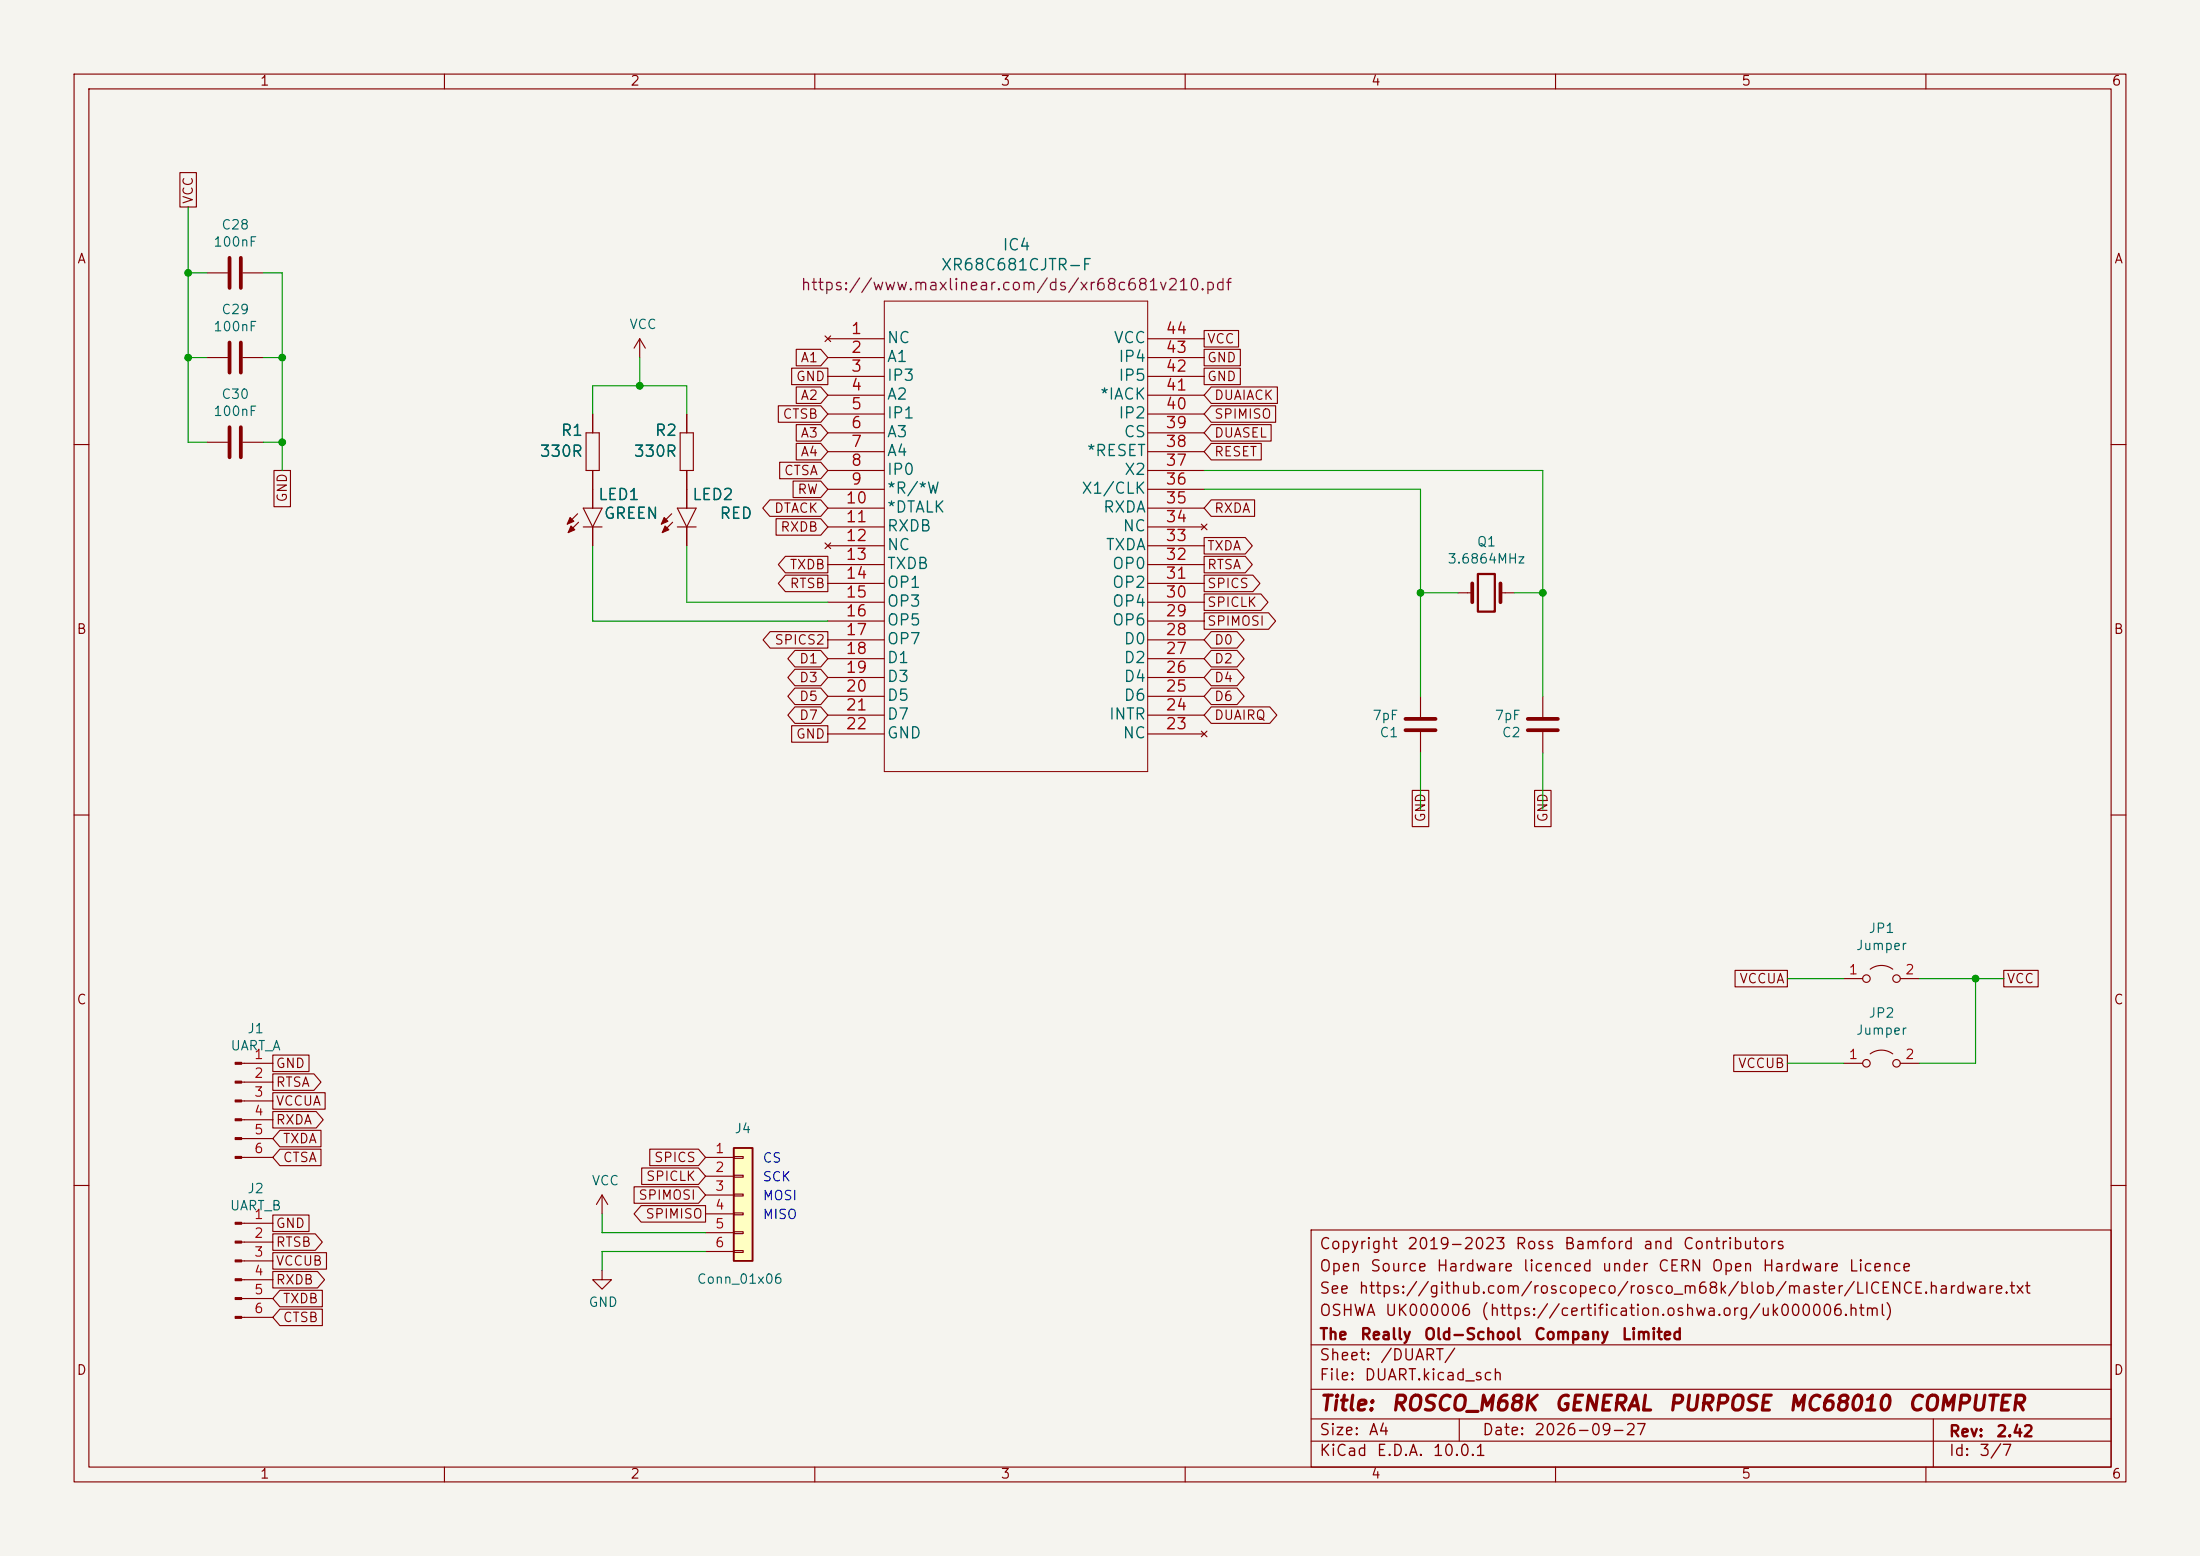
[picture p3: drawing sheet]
<svg xmlns="http://www.w3.org/2000/svg" width="297mm" height="210mm" viewBox="0 0 297 210" stroke-linecap="round" stroke-linejoin="round" font-family="sans-serif">
<path d="M0 0h297v210h-297z" fill="#f5f4ef" stroke="#f5f4ef" stroke-width=".14"/>
<g fill="none" stroke="#840000" stroke-width=".15">
<path d="M10 10h277v190h-277zM12 12h273v186h-273zM60 10v2M110 10v2M160 10v2M210 10v2M260 10v2M27.9 36.8h2.8M32.8 36.8h2.8M27.9 48.3h2.8M27.9 59.7h2.8M32.8 48.3h2.8"/>
<path d="M32.8 59.7h2.8M79.1 58.4h1.8v5.1h-1.8zM80 55.9v2.5M86.4 45.7l-.8 1.3M86.4 45.7l.7 1.3M86.4 45.7v2.6M91.8 58.4h1.8v5.1h-1.8zM92.7 55.9v2.5M111.4 45.3l.7 .8M111.8 58.4h7.6M111.8 48.3h7.6M111.8 45.7h7.6"/>
<path d="M111.8 50.8h7.6M111.8 53.3h7.6M111.8 55.9h7.6M112.1 45.3l-.7 .8M154.9 58.4h7.7M154.9 48.3h7.7M154.9 45.7h7.7M154.9 50.8h7.7M154.9 53.3h7.7M154.9 55.9h7.7M10 60h2M78 69.3l-1.4 1.4"/>
<path d="M78.1 70.5l-1.4 1.4M78.7 68.6h2.6l-1.3 2.5zM78.7 71.1h2.6M80 63.5v5.1M80 71.1v2.6M90.7 69.3l-1.4 1.4M90.8 70.5l-1.4 1.4M91.4 68.6h2.6l-1.3 2.5zM91.4 71.1h2.6M92.7 63.5v5.1M92.7 71.1v2.6M111.4 73.3l.7 .7"/>
<path d="M111.8 63.5h7.6M111.8 68.6h7.6M111.8 71.1h7.6M111.8 61h7.6M111.8 66h7.6M111.8 73.7h7.6M111.8 76.2h7.6M111.8 78.7h7.6M112.1 73.3l-.7 .7M154.9 63.5h7.7M154.9 68.6h7.7M154.9 71.1h7.7"/>
<path d="M154.9 61h7.7M154.9 66h7.7M154.9 73.7h7.7M154.9 76.2h7.7M154.9 78.7h7.7M162.2 70.7l.7 .8M162.9 70.7l-.7 .8M285 60h2M111.8 81.3h7.6M111.8 83.8h7.6M111.8 86.4h7.6M111.8 88.9h7.6"/>
<path d="M111.8 91.4h7.6M111.8 94h7.6M111.8 96.5h7.6M111.8 99.1h7.6M154.9 81.3h7.7M154.9 83.8h7.7M154.9 86.4h7.7M154.9 88.9h7.7M154.9 91.4h7.7M154.9 94h7.7M154.9 96.5h7.7M154.9 99.1h7.7"/>
<path d="M162.2 98.7l.7 .7M162.9 98.7l-.7 .7M191.8 94v2.8M191.8 98.8v2.8M196.8 80h2M202.6 80h1.9M208.3 94v2.8M208.3 98.8v2.8M10 110h2M285 110h2M32.6 143.5h4.2M32.6 146.1h4.2"/>
<path d="M32.6 148.6h4.2M32.6 151.1h4.2M32.6 153.7h4.2M32.6 156.2h4.2M248.9 143.5h2.6M252.5 142.2a2.54 2.54 0 0 1 3 0M256.5 143.5h2.6M10 160h2M32.6 165.1h4.2M32.6 167.6h4.2M32.6 170.2h4.2M32.6 172.7h4.2"/>
<path d="M32.6 175.3h4.2M32.6 177.8h4.2M81.3 171.5v1.2h1.2l-1.2 1.3-1.3-1.3h1.3M81.3 161.3l-.8 1.3M81.3 161.3l.7 1.3M81.3 161.3v2.5M177 166h108v32h-108zM285 160h2M60 198v2M110 198v2M160 198v2M177 194.5h108"/>
<path d="M177 191.5h108M177 187.5h108M177 181.5h108M197 191.5v3M210 198v2M260 198v2M261 191.5v6.5"/>
<circle cx="252" cy="143.5" r=".51"/>
<circle cx="256" cy="143.5" r=".51"/>
</g>
<path d="M31 34.8v4.1M32.5 34.8v4.1M31 46.2v4.1M31 57.7v4M32.5 46.2v4.1M32.5 57.7v4M198.8 78.7v2.6M202.6 78.7v2.6M189.7 98.6h4.1M189.7 97h4.1M206.2 98.6h4.1M206.2 97h4.1" fill="none" stroke="#840000" stroke-width=".51"/>
<g fill="#840000" stroke="#840000" stroke-width=".15">
<path d="M89.7 69.9l.5 .5-.9 .3z"/>
<path d="M89.8 71l.5 .5-.9 .4z"/>
<path d="M31.7 143.4h.9v.2h-.9z"/>
<path d="M31.7 145.9h.9v.3h-.9z"/>
<path d="M31.7 148.5h.9v.2h-.9z"/>
<path d="M31.7 151h.9v.3h-.9z"/>
<path d="M31.7 153.5h.9v.3h-.9z"/>
<path d="M31.7 156.1h.9v.2h-.9z"/>
<path d="M31.7 165h.9v.2h-.9z"/>
<path d="M31.7 167.5h.9v.3h-.9z"/>
<path d="M31.7 170.1h.9v.2h-.9z"/>
<path d="M31.7 172.6h.9v.2h-.9z"/>
<path d="M31.7 175.1h.9v.3h-.9z"/>
<path d="M31.7 177.7h.9v.2h-.9z"/>
<path d="M77 69.9l.5 .5-.9 .3z"/>
<path d="M77.1 71l.5 .5-.9 .4z"/>
</g>
<path d="M119.4 40.6h35.5v63.5h-35.5z" fill="none" stroke="#840000" stroke-width=".14"/>
<path d="M199.5 77.5h2.3v5.1h-2.3z" fill="none" stroke="#840000" stroke-width=".3"/>
<path d="M99.1 154.9h2.5v15.3h-2.5z" fill="#ffffc2"/>
<path d="M99.1 154.9h2.5v15.3h-2.5z" fill="none" stroke="#840000" stroke-width=".25"/>
<g fill="none" stroke="#840000" stroke-width=".15">
<path d="M24.3 23.3h2.2v4.6h-2.2zM80 55.9v2.5M92.7 55.9v2.5M105.1 54.8h5.7l1 1.1-1 1.1h-5.7zM106.9 49.7h4.9v2.2h-4.9zM107.5 59.8h3.3l1 1.2-1 1.1h-3.3zM107.5 57.3h3.3l1 1.1-1 1.1h-3.3zM107.5 47.1h3.3l1 1.2-1 1.1h-3.3zM107.5 52.2h3.3l1 1.1-1 1.2h-3.3zM162.6 49.7h4.8v2.2h-4.8zM162.6 44.6h4.6v2.2h-4.6zM162.6 47.1h4.8v2.3h-4.8z"/>
<path d="M163.5 59.8h6.8v2.3h-6.8l-.9-1.1zM163.5 57.3h8.1v2.2h-8.1l-.9-1.1zM163.5 54.8h8.7v2.2h-8.7l-.9-1.1zM163.5 52.2h9v2.3h-9l-.9-1.2zM37 63.5h2.2v4.9h-2.2zM80 63.5v5.1M80 71.1v2.6M92.7 63.5v5.1M92.7 71.1v2.6M103.9 67.5h6.9l1 1.1-1 1.1h-6.9l-.9-1.1zM104.8 70h6l1 1.1-1 1.1h-6zM105.3 62.4h5.5l1 1.1-1 1.1h-5.5z"/>
<path d="M106 75.1h5.8v2.2h-5.8l-.9-1.1zM106 77.6h5.8v2.3h-5.8l-.9-1.2zM107.1 64.9h3.7l1 1.1-1 1.2h-3.7zM162.6 72.5h5.5l1 1.2-1 1.1h-5.5zM162.6 77.6h6.5l1 1.1-1 1.2h-6.5zM162.6 75.1h5.5l1 1.1-1 1.1h-5.5zM163.5 67.5h5.9v2.2h-5.9l-.9-1.1zM104 85.2h7.8v2.3h-7.8l-1-1.1zM106.9 97.9h4.9v2.3h-4.9zM107.3 90.3h3.5l1 1.1-1 1.2h-3.5l-.9-1.2zM107.3 87.8h3.5l1 1.1-1 1.1h-3.5l-.9-1.1zM107.3 95.4h3.5l1 1.1-1 1.1h-3.5l-.9-1.1z"/>
<path d="M107.3 92.9h3.5l1 1.1-1 1.1h-3.5l-.9-1.1zM162.6 80.2h7.6l1 1.1-1 1.1h-7.6zM162.6 82.7h8.7l.9 1.1-.9 1.1h-8.7zM163.5 87.8h3.5l1 1.1-1 1.1h-3.5l-.9-1.1zM163.5 95.4h7.9l1 1.1-1 1.1h-7.9l-.9-1.1zM163.5 85.2h3.5l1 1.2-1 1.1h-3.5l-.9-1.1zM163.5 92.9h3.5l1 1.1-1 1.1h-3.5l-.9-1.1zM163.5 90.3h3.5l1 1.1-1 1.2h-3.5l-.9-1.2zM190.7 106.7h2.2v4.9h-2.2zM207.2 106.7h2.2v4.9h-2.2zM234.2 131h7.1v2.2h-7.1zM248.9 132.1h2.6"/>
<path d="M252.5 130.8a2.54 2.54 0 0 1 3 0M256.5 132.1h2.6M270.5 131h4.7v2.2h-4.7zM36.8 142.4h4.9v2.2h-4.9zM36.8 147.5h7.1v2.2h-7.1zM36.8 150h5.9l.9 1.1-.9 1.1h-5.9zM36.8 144.9h5.6l.9 1.2-.9 1.1h-5.6zM37.8 152.6h5.5v2.2h-5.5l-1-1.1zM37.8 155.1h5.5v2.2h-5.5l-1-1.1zM86.6 157.6h7.7l.9 1.2-.9 1.1h-7.7zM87.7 155.1h6.6l.9 1.1-.9 1.1h-6.6zM95.2 156.2h3.9"/>
<path d="M95.2 158.8h3.9M99.1 156.1h1.2v.2h-1.2zM99.1 158.6h1.2v.3h-1.2zM234.1 142.4h7.2v2.2h-7.2zM36.8 166.5h5.8l.9 1.1-.9 1.2h-5.8zM36.8 164h4.9v2.2h-4.9zM36.8 171.6h6.1l.9 1.1-.9 1.1h-6.1zM36.8 169.1h7.3v2.2h-7.3zM37.8 176.7h5.7v2.2h-5.7l-1-1.1zM37.8 174.1h5.7v2.3h-5.7l-1-1.1zM85.6 160.2h8.7l.9 1.1-.9 1.1h-8.7zM86.6 162.7h8.6v2.2h-8.6l-1-1.1z"/>
<path d="M95.2 161.3h3.9M95.2 163.8h3.9M95.2 166.4h3.9M95.2 168.9h3.9M99.1 161.2h1.2v.2h-1.2zM99.1 163.7h1.2v.3h-1.2zM99.1 166.2h1.2v.3h-1.2zM99.1 168.8h1.2v.2h-1.2z"/>
<circle cx="252" cy="132.1" r=".51"/>
<circle cx="256" cy="132.1" r=".51"/>
</g>
<g fill="none" stroke="#009600" stroke-width=".15">
<path d="M25.4 27.9v31.8h2.5M25.4 36.8h2.5M35.6 36.8h2.5v26.7M25.4 48.3h2.5M35.6 48.3h2.5M35.6 59.7h2.5M80 55.9v-3.8h12.7v3.8M86.4 48.3v3.8M80 73.7v10.1h31.8M92.7 73.7v7.6h19.1M162.6 66h29.2v28M162.6 63.5h45.7v30.5"/>
<path d="M191.8 80h5M204.5 80h3.8M191.8 101.6v7.6M208.3 101.6v7.6M241.3 132.1h7.6M259.1 132.1h11.4M266.7 132.1v11.4h-7.6M241.3 143.5h7.6M81.3 163.8v2.6h13.9M95.2 168.9h-13.9v2.6"/>
</g>
<g fill="#009600" stroke="#009600" stroke-width=".14">
<circle cx="38.1" cy="48.3" r=".46"/>
<circle cx="86.4" cy="52.1" r=".46"/>
<circle cx="38.1" cy="59.7" r=".46"/>
<circle cx="25.4" cy="36.8" r=".46"/>
<circle cx="25.4" cy="48.3" r=".46"/>
<circle cx="191.8" cy="80" r=".46"/>
<circle cx="208.3" cy="80" r=".46"/>
<circle cx="266.7" cy="132.1" r=".46"/>
</g>
<g font-size="2" fill="#840000">
<text x="178" y="190.9">Title:</text>
<text x="187.7" y="190.9">ROSCO_M68K</text>
<text x="209.7" y="190.9">GENERAL</text>
<text x="225.1" y="190.9">PURPOSE</text>
<text x="241.3" y="190.9">MC68010</text>
<text x="257.4" y="190.9">COMPUTER</text>
</g>
<g font-size="1.5" fill="#006464">
<text x="135.2" y="34.2">IC4</text>
<text x="126.9" y="36.9">XR68C681CJTR-F</text>
<text x="119.6" y="46.7">NC</text>
<text x="150.2" y="46.7">VCC</text>
<text x="119.6" y="49.2">A1</text>
<text x="119.6" y="51.8">IP3</text>
<text x="150.9" y="51.8">IP5</text>
<text x="150.9" y="49.2">IP4</text>
<text x="75.6" y="59.2">R1</text>
<text x="88.3" y="59.2">R2</text>
<text x="119.6" y="54.3">A2</text>
<text x="119.6" y="56.9">IP1</text>
<text x="119.6" y="59.4">A3</text>
<text x="148.4" y="54.3">*IACK</text>
<text x="150.9" y="56.9">IP2</text>
<text x="151.6" y="59.4">CS</text>
<text x="72.7" y="62">330R</text>
<text x="85.4" y="62">330R</text>
<text x="119.6" y="61.9">A4</text>
<text x="119.6" y="64.5">IP0</text>
<text x="146.6" y="61.9">*RESET</text>
<text x="151.7" y="64.5">X2</text>
<text x="80.7" y="67.9">LED1</text>
<text x="81.4" y="70.4">GREEN</text>
<text x="93.4" y="67.9">LED2</text>
<text x="97" y="70.4">RED</text>
<text x="119.6" y="67">*R/*W</text>
<text x="119.6" y="69.6">*DTALK</text>
<text x="145.9" y="67">X1/CLK</text>
<text x="148.8" y="69.6">RXDA</text>
<text x="119.6" y="72.1">RXDB</text>
<text x="119.6" y="74.6">NC</text>
<text x="119.6" y="77.2">TXDB</text>
<text x="149.2" y="74.6">TXDA</text>
<text x="150" y="77.2">OP0</text>
<text x="151.5" y="72.1">NC</text>
<text x="119.6" y="79.7">OP1</text>
<text x="119.6" y="82.3">OP3</text>
<text x="150" y="82.3">OP4</text>
<text x="150" y="79.7">OP2</text>
<text x="119.6" y="84.8">OP5</text>
<text x="119.6" y="87.3">OP7</text>
<text x="119.6" y="89.9">D1</text>
<text x="150" y="84.8">OP6</text>
<text x="151.6" y="89.9">D2</text>
<text x="151.6" y="87.3">D0</text>
<text x="119.6" y="92.4">D3</text>
<text x="119.6" y="95">D5</text>
<text x="151.6" y="95">D6</text>
<text x="151.6" y="92.4">D4</text>
<text x="119.6" y="97.5">D7</text>
<text x="119.6" y="100">GND</text>
<text x="149.6" y="97.5">INTR</text>
<text x="151.5" y="100">NC</text>
</g>
<text font-size="1.5" fill="#840084" x="108" y="39.6">https://www.maxlinear.com/ds/xr68c681v210.pdf</text>
<g font-size="1.5" fill="#a90000">
<text x="114.8" y="45.5">1</text>
<text x="157.2" y="45.5">44</text>
<text x="114.8" y="48">2</text>
<text x="114.8" y="50.5">3</text>
<text x="114.8" y="53.1">4</text>
<text x="157.2" y="53.1">41</text>
<text x="157.2" y="50.5">42</text>
<text x="157.2" y="48">43</text>
<text x="114.8" y="55.6">5</text>
<text x="114.8" y="58.2">6</text>
<text x="157.2" y="58.2">39</text>
<text x="157.2" y="55.6">40</text>
<text x="114.8" y="60.7">7</text>
<text x="114.8" y="63.2">8</text>
<text x="114.8" y="65.8">9</text>
<text x="157.2" y="65.8">36</text>
<text x="157.2" y="63.2">37</text>
<text x="157.2" y="60.7">38</text>
<text x="114.1" y="68.3">10</text>
<text x="114.1" y="70.9">11</text>
<text x="157.2" y="70.9">34</text>
<text x="157.2" y="68.3">35</text>
<text x="114.1" y="73.4">12</text>
<text x="114.1" y="75.9">13</text>
<text x="157.2" y="75.9">32</text>
<text x="157.2" y="73.4">33</text>
<text x="114.1" y="78.5">14</text>
<text x="114.1" y="81">15</text>
<text x="114.1" y="83.6">16</text>
<text x="157.2" y="83.6">29</text>
<text x="157.2" y="81">30</text>
<text x="157.2" y="78.5">31</text>
<text x="114.1" y="86.1">17</text>
<text x="114.1" y="88.6">18</text>
<text x="157.2" y="88.6">27</text>
<text x="157.2" y="86.1">28</text>
<text x="114.1" y="91.2">19</text>
<text x="114.1" y="93.7">20</text>
<text x="157.2" y="93.7">25</text>
<text x="157.2" y="91.2">26</text>
<text x="114.1" y="96.3">21</text>
<text x="114.1" y="98.8">22</text>
<text x="157.2" y="98.8">23</text>
<text x="157.2" y="96.3">24</text>
</g>
<g font-size="1.5" fill="#840000">
<text x="178" y="172">Open</text>
<text x="178" y="169">Copyright</text>
<text x="184.9" y="172">Source</text>
<text x="189.9" y="169">2019-2023</text>
<text x="193.8" y="172">Hardware</text>
<text x="204.5" y="169">Ross</text>
<text x="205.5" y="172">licenced</text>
<text x="211" y="169">Bamford</text>
<text x="216.1" y="172">under</text>
<text x="221.7" y="169">and</text>
<text x="223.7" y="172">CERN</text>
<text x="227.1" y="169">Contributors</text>
<text x="230.9" y="172">Open</text>
<text x="237.8" y="172">Hardware</text>
<text x="249.5" y="172">Licence</text>
<text x="178" y="178">OSHWA</text>
<text x="178" y="175">See</text>
<text x="183.3" y="175">https://github.com/roscopeco/rosco_m68k/blob/master/LICENCE.hardware.txt</text>
<text x="186.9" y="178">UK000006</text>
<text x="199.8" y="178">(https://certification.oshwa.org/uk000006.html)</text>
<text x="178" y="184">Sheet:</text>
<text x="178" y="181.2">The</text>
<text x="183.5" y="181.2">Really</text>
<text x="186.2" y="184">/DUART/</text>
<text x="192.1" y="181.2">Old-School</text>
<text x="207" y="181.2">Company</text>
<text x="218.8" y="181.2">Limited</text>
<text x="178" y="186.7">File:</text>
<text x="184.1" y="186.7">DUART.kicad_sch</text>
<text x="178" y="196.9">KiCad</text>
<text x="178" y="194.1">Size:</text>
<text x="184.7" y="194.1">A4</text>
<text x="185.7" y="196.9">E.D.A.</text>
<text x="193.3" y="196.9">10.0.1</text>
<text x="200" y="194.1">Date:</text>
<text x="207" y="194.1">2026-09-27</text>
<text x="263" y="194.3">Rev:</text>
<text x="263" y="196.9">Id:</text>
<text x="267.1" y="196.9">3/7</text>
<text x="269.4" y="194.3">2.42</text>
</g>
<g font-size="1.3" fill="#840000">
<text x="35" y="11.9">1</text>
<text x="85" y="11.9">2</text>
<text x="135" y="11.9">3</text>
<text x="185" y="11.9">4</text>
<text x="235" y="11.9">5</text>
<text x="285" y="11.9">6</text>
<text x="26.4" y="27.6" transform="rotate(-90 26.4 27.6)">VCC</text>
<text x="10.3" y="35.9">A</text>
<text x="285.3" y="35.9">A</text>
<text x="162.9" y="46.7">VCC</text>
<text x="107.4" y="51.8">GND</text>
<text x="108" y="49.2">A1</text>
<text x="162.9" y="51.8">GND</text>
<text x="162.9" y="49.2">GND</text>
<text x="105.6" y="56.8">CTSB</text>
<text x="108" y="59.4">A3</text>
<text x="108" y="54.3">A2</text>
<text x="163.8" y="59.4">DUASEL</text>
<text x="163.8" y="56.8">SPIMISO</text>
<text x="163.8" y="54.3">DUAIACK</text>
<text x="105.8" y="64.5">CTSA</text>
<text x="108" y="61.9">A4</text>
<text x="163.8" y="61.9">RESET</text>
<text x="39.1" y="67.9" transform="rotate(-90 39.1 67.9)">GND</text>
<text x="104.4" y="69.5">DTACK</text>
<text x="107.6" y="67">RW</text>
<text x="163.8" y="69.5">RXDA</text>
<text x="105.3" y="72.1">RXDB</text>
<text x="106.5" y="77.2">TXDB</text>
<text x="162.9" y="74.6">TXDA</text>
<text x="162.9" y="77.2">RTSA</text>
<text x="106.5" y="79.7">RTSB</text>
<text x="162.9" y="79.7">SPICS</text>
<text x="162.9" y="82.2">SPICLK</text>
<text x="10.3" y="85.9">B</text>
<text x="104.5" y="87.3">SPICS2</text>
<text x="107.8" y="89.9">D1</text>
<text x="162.9" y="84.8">SPIMOSI</text>
<text x="163.8" y="89.9">D2</text>
<text x="163.8" y="87.3">D0</text>
<text x="285.3" y="85.9">B</text>
<text x="107.8" y="92.4">D3</text>
<text x="107.8" y="94.9">D5</text>
<text x="163.8" y="94.9">D6</text>
<text x="163.8" y="92.4">D4</text>
<text x="107.4" y="100">GND</text>
<text x="107.8" y="97.5">D7</text>
<text x="163.8" y="97.5">DUAIRQ</text>
<text x="192.7" y="111.1" transform="rotate(-90 192.7 111.1)">GND</text>
<text x="209.2" y="111.1" transform="rotate(-90 209.2 111.1)">GND</text>
<text x="10.3" y="135.9">C</text>
<text x="234.7" y="133">VCCUA</text>
<text x="270.8" y="133">VCC</text>
<text x="285.3" y="135.9">C</text>
<text x="37.1" y="144.5">GND</text>
<text x="37.1" y="149.5">VCCUA</text>
<text x="37.1" y="147">RTSA</text>
<text x="234.6" y="144.5">VCCUB</text>
<text x="37.1" y="152.1">RXDA</text>
<text x="38.1" y="154.6">TXDA</text>
<text x="38.1" y="157.2">CTSA</text>
<text x="87.1" y="159.7">SPICLK</text>
<text x="88.2" y="157.2">SPICS</text>
<text x="37.1" y="166.1">GND</text>
<text x="86.1" y="162.2">SPIMOSI</text>
<text x="87" y="164.8">SPIMISO</text>
<text x="37.1" y="168.6">RTSB</text>
<text x="37.1" y="173.7">RXDB</text>
<text x="37.1" y="171.1">VCCUB</text>
<text x="38.1" y="178.8">CTSB</text>
<text x="38.1" y="176.2">TXDB</text>
<text x="10.3" y="185.9">D</text>
<text x="285.3" y="185.9">D</text>
<text x="35" y="199.9">1</text>
<text x="85" y="199.9">2</text>
<text x="135" y="199.9">3</text>
<text x="185" y="199.9">4</text>
<text x="235" y="199.9">5</text>
<text x="285" y="199.9">6</text>
</g>
<g font-size="1.3" fill="#006464">
<text x="28.7" y="33.6">100nF</text>
<text x="29.8" y="31.3">C28</text>
<text x="28.7" y="45">100nF</text>
<text x="29.8" y="42.7">C29</text>
<text x="84.9" y="44.7">VCC</text>
<text x="28.7" y="56.5">100nF</text>
<text x="29.8" y="54.2">C30</text>
<text x="195.3" y="76.4">3.6864MHz</text>
<text x="199.3" y="74.1">Q1</text>
<text x="185.2" y="97.5">7pF</text>
<text x="186.2" y="99.8">C1</text>
<text x="201.7" y="97.5">7pF</text>
<text x="202.7" y="99.8">C2</text>
<text x="250.5" y="128.5">Jumper</text>
<text x="252.2" y="126.2">JP1</text>
<text x="252.2" y="137.7">JP2</text>
<text x="31" y="142.1">UART_A</text>
<text x="33.3" y="139.8">J1</text>
<text x="250.5" y="140">Jumper</text>
<text x="99.1" y="153.3">J4</text>
<text x="33.3" y="161.4">J2</text>
<text x="79.8" y="160.3">VCC</text>
<text x="30.9" y="163.7">UART_B</text>
<text x="94" y="173.6">Conn_01x06</text>
<text x="79.4" y="176.7">GND</text>
</g>
<g font-size="1.3" fill="#a90000">
<text x="249.5" y="131.8">1</text>
<text x="257.1" y="131.8">2</text>
<text x="34.2" y="143.3">1</text>
<text x="249.5" y="143.3">1</text>
<text x="257.1" y="143.3">2</text>
<text x="34.2" y="145.8">2</text>
<text x="34.2" y="148.3">3</text>
<text x="34.2" y="150.9">4</text>
<text x="34.2" y="153.4">5</text>
<text x="34.2" y="156">6</text>
<text x="96.4" y="156">1</text>
<text x="96.4" y="158.5">2</text>
<text x="96.4" y="161">3</text>
<text x="34.2" y="164.8">1</text>
<text x="34.2" y="167.4">2</text>
<text x="96.4" y="163.6">4</text>
<text x="96.4" y="166.1">5</text>
<text x="34.2" y="169.9">3</text>
<text x="34.2" y="172.5">4</text>
<text x="96.4" y="168.7">6</text>
<text x="34.2" y="175">5</text>
<text x="34.2" y="177.5">6</text>
</g>
<g font-size="1.3" fill="#0000c2">
<text x="102.9" y="159.8">SCK</text>
<text x="102.9" y="157.2">CS</text>
<text x="102.9" y="164.9">MISO</text>
<text x="102.9" y="162.3">MOSI</text>
</g>
</svg>
